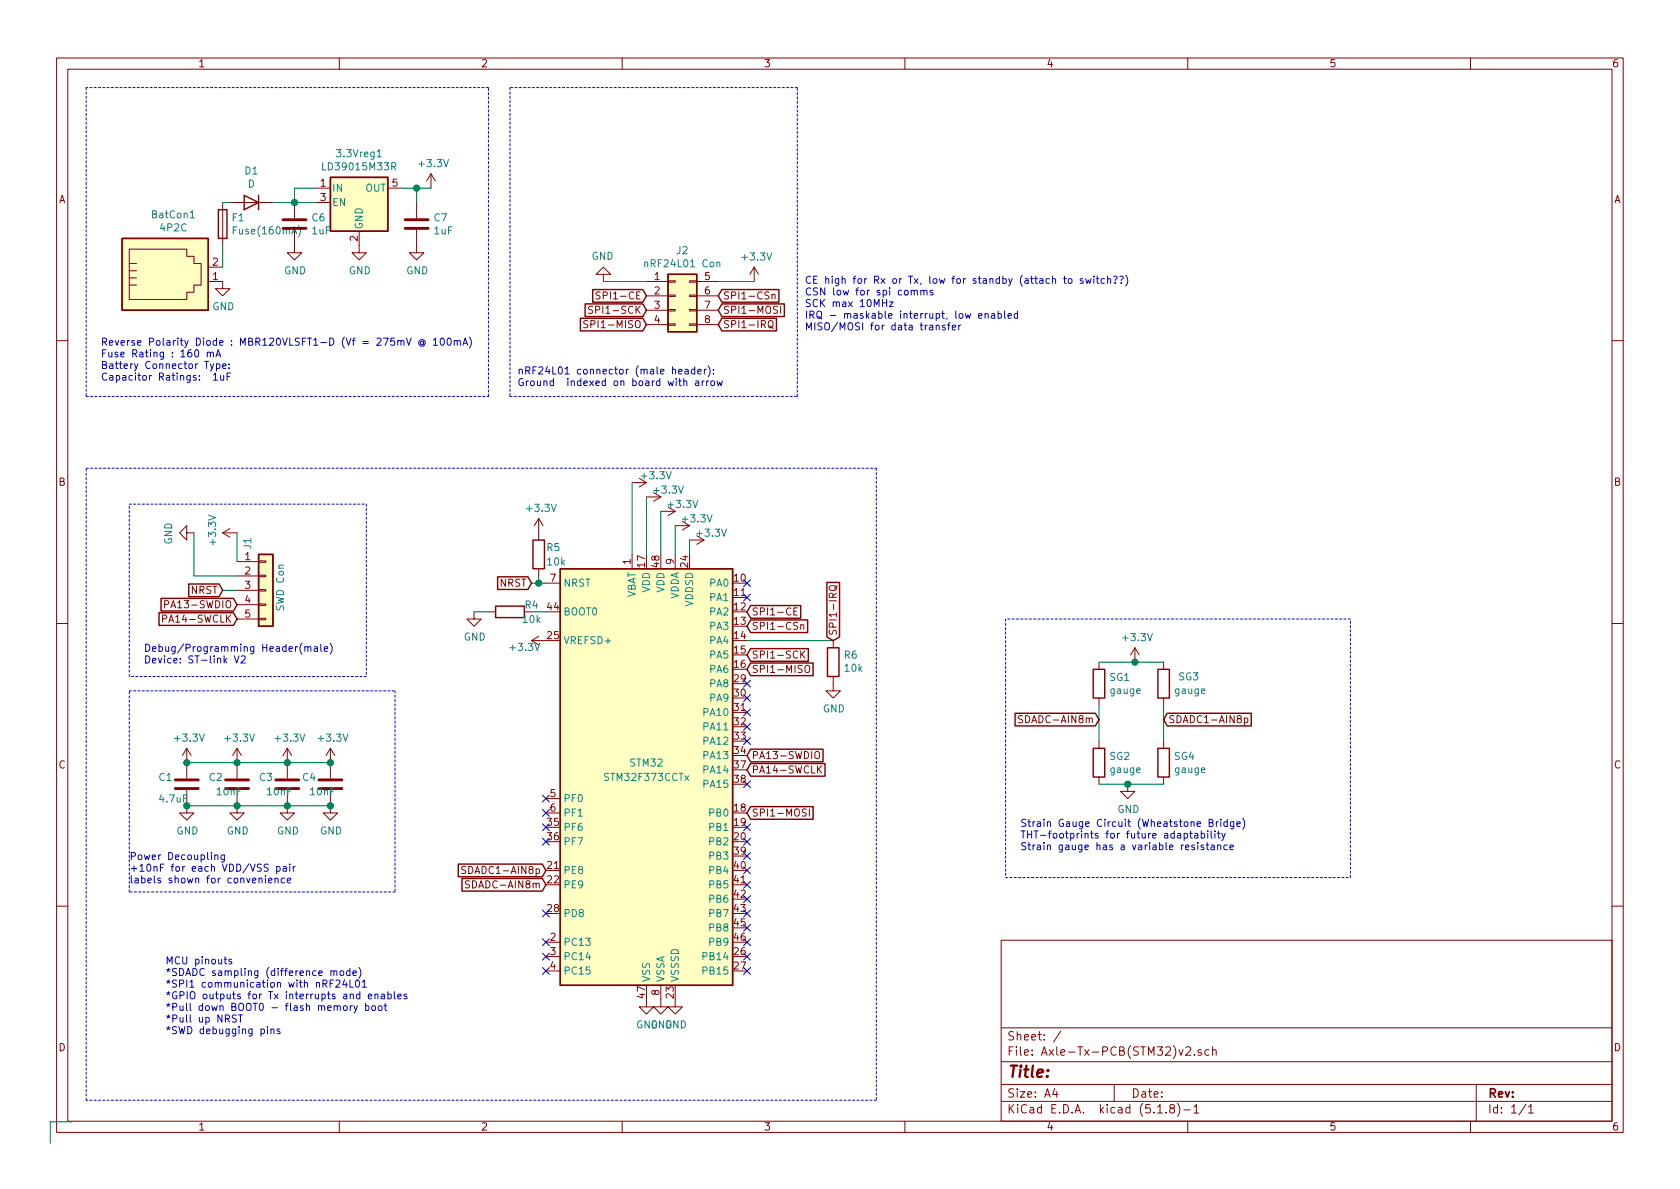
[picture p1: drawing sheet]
<svg xmlns="http://www.w3.org/2000/svg" width="297mm" height="210mm" viewBox="0 0 297 210" stroke-linecap="round" stroke-linejoin="round" font-family="sans-serif">
<g fill="none" stroke="#840000" stroke-width=".18">
<path d="M10 10.3h277v189.9h-277zM12 12.2h273v186.1h-273zM60 10.3v1.9M110 10.3v1.9M160 10.3v1.9M210 10.3v1.9M260 10.3v1.9M39.4 35.8v7.6M40.6 35.8h7.7M52.1 35.8v2.8M55.9 35.8h2.5M55.9 33.3h2.5"/>
<path d="M68.6 33.3h2.5M73.7 35.8v2.8M76.2 30.7l-.8 1.3M76.2 30.7v2.6M76.2 30.7l.8 1.3M22.9 50.4h1.2M22.9 49.1h1.2M22.9 47.9h1.2M22.9 46.6h1.2M22.9 44.1h10.1v1.2h1.3v1.3h1.3v3.8h-1.3v1.3h-1.3v1.3h-10.1zM36.8 49.8h2.6v1.2h1.2l-1.2 1.3-1.3-1.3h1.3M36.8 47.2h2.6"/>
<path d="M52.1 40.6v4.1h1.2l-1.2 1.3-1.3-1.3h1.3M63.5 40.9v3.8h1.3l-1.3 1.3-1.3-1.3h1.3M73.7 40.6v4.1h1.2l-1.2 1.3-1.3-1.3h1.3M103.9 56.8l-.4-.1-.2 .1-.1 .2 .1 .2 .5 .2 .1 .3-.2 .3-.5-.1M104.8 54.2l-.5-.1-.3 .3 .2 .3 .5 .2v.4l-.2 .1h-.5M106.1 51.7l-.5-.1-.2 .1v.4l.6 .2 .1 .3-.2 .3-.5-.1M106.7 48.5h1.2l-1.2-1.3-1.3 1.3h1.3v1.3M114.3 49.8h3.8M114.3 52.3h3.8M114.3 54.9h3.8M114.3 57.4h3.8M118.1 57.3h1.3v.2h-1.3z"/>
<path d="M118.1 54.7h1.3v.3h-1.3zM118.1 49.7h1.3v.2h-1.3zM118.1 52.2h1.3v.2h-1.3zM121.9 57.3h1.3v.2h-1.3zM121.9 54.7h1.3v.3h-1.3zM121.9 49.7h1.3v.2h-1.3zM121.9 52.2h1.3v.2h-1.3zM123.2 49.8h3.8M123.2 52.3h3.8M123.2 54.9h3.8M123.2 57.4h3.8M133.3 47.2l-.7 1.3"/>
<path d="M133.3 47.2v2.6M133.3 47.2l.8 1.3M135.9 56.9a.45 .45 0 0 1 .7 0 .88 .88 0 0 1-.2 1.1l-.4-.1a1.07 1.07 0 0 1-.1-1zM136.1 57.7l.7 .4M136.5 52.2l.2-.2 .3 .1v.8M136.5 52v.9M137.5 54.2l-.5-.1-.2 .2 .1 .4 .5 .2 .1 .3-.3 .2h-.4M138 54.1v1.3M10 60.2h2M285 60.2h2M33 94.2v-1.2l-1.3 1.2 1.3 1.3v-1.3h1.3M39.4 94.2l1.2 .8"/>
<path d="M39.4 94.2h2.5M40.6 93.5l-1.2 .7M41.9 99.3h3.8M45.7 99.2h1.3v.2h-1.3zM95.2 91.7v3.8M95.2 91.7l-.7 1.3M95.2 91.7l.8 1.3M111.8 85.3h2.5M111.8 98v2.6M113 84.6l1.3 .7M114.3 85.3l-1.3 .8M114.3 87.9h2.5l-1.2 .7"/>
<path d="M116.8 90.4h2.6l-1.3 .8M119.4 93h2.5l-1.3 .7M119.4 98v2.6M121.9 95.5h2.6l-1.3 .8M10 110.3h2M28.8 109.4h.6l.1-.2-.1-.3-.2-.1h-.4v1.2M29.1 106.9l.7-.1v-.5l-.2-.1h-.5v1.3M41.9 101.8h3.8M41.9 104.4h3.8M41.9 106.9h3.8M41.9 109.5h3.8M45.7 109.3h1.3v.3h-1.3z"/>
<path d="M45.7 106.8h1.3v.3h-1.3zM45.7 101.7h1.3v.3h-1.3zM45.7 104.3h1.3v.2h-1.3zM83.8 108.2v1.3h1.3l-1.3 1.2-1.3-1.2h1.3M86.4 108.2h1.2M95.2 100.6v1.2M95.2 112.5l-1.2 .8h2.5M96.5 103.1h2.6M140.4 108.1h.4M141 107.5h-.6v1.3h.6M141.6 110.6l.2-.1h.3v.8M141.6 110.5v.8"/>
<path d="M141.6 115.1v1.3M141.8 115.7l.5 .7M142.3 115.1l-.7 .7M142.4 117.8l.1-.1a.42 .42 0 0 1 .6 .1 .88 .88 0 0 1-.3 1.1h-.3a1.07 1.07 0 0 1-.1-1.1zM146.8 103.6a.88 .88 0 0 1 1.1 .3l-.1 .3a.83 .83 0 0 1-1.2-.1zM147.3 119.6v2.6h1.3l-1.3 1.2-1.3-1.2h1.3M147.3 113.3v1.2M148 103.5l-.4 .7M194.3 117.1v1.3M200.7 114.5l-.8 1.3M200.7 114.5v2.6M200.7 114.5l.7 1.3"/>
<path d="M205.7 117.1v1.3M285 110.3h2M33 139.7v4.1h1.3l-1.3 1.2-1.3-1.2h1.3M33 132.3l-.7 1.3M33 132.3v5.4M33 132.3l.8 1.3M41.9 139.7v4.1h1.3l-1.3 1.2-1.3-1.2h1.3M41.9 132.3v5.4M41.9 132.3l-.8 1.3M41.9 132.3l.8 1.3M50.8 139.7v4.1h1.3l-1.3 1.2-1.3-1.2h1.3M50.8 132.3v5.4"/>
<path d="M50.8 132.3l-.8 1.3M50.8 132.3l.8 1.3M58.4 139.7v4.1h1.3l-1.3 1.2-1.3-1.2h1.3M58.4 132.3v5.4M58.4 132.3l-.7 1.3M58.4 132.3l.8 1.3M144.1 133.1a.45 .45 0 0 1 .8 0 .88 .88 0 0 1-.3 1.1l-.4-.1a1.07 1.07 0 0 1-.1-1zM144.7 136l.6 .7M145.3 135.4l-.7 .8M180.8 126.6l-.5-.1-.2 .3 .1 .3 .5 .2v.4l-.2 .1h-.4M194.3 123.4v1.3M194.3 131.1v1.2"/>
<path d="M194.3 137.4v1.3M199.4 138.7v1.2h1.3l-1.3 1.3-1.3-1.3h1.3M205.7 123.4v1.3M205.7 131.1v1.2M205.7 137.4v1.3M220 127h.4l.2 .2-.1 .6h-.5M220 127v1.2M82.3 153.3l-.4-.1-.2 .1-.1 .3 .1 .2 .5 .1 .1 .3-.2 .3-.5-.1M83 155.8l-.5-.1-.2 .3 .1 .3 .6 .2v.4l-.2 .1h-.5M96.5 141.2h2.6M96.5 143.8h2.6M142.5 143.1l-.4-.1-.2 .2v.4l.6 .2v.3l-.2 .2h-.5"/>
<path d="M143.1 143v1.3M10 160.2h2M96.5 166.6h2.6M96.5 169.2h2.6M96.5 171.7h2.6M114.3 176.8v1.2h1.3l-1.3 1.3-1.3-1.3h1.3M116.8 174.2v3.8h1.3l-1.3 1.3-1.2-1.3h1.2M119.4 176.8v1.2h1.2l-1.2 1.3-1.3-1.3h1.3M177 166.3h108v32h-108zM285 160.2h2M60 198.3v1.9M110 198.3v1.9"/>
<path d="M160 198.3v1.9M177 194.8h108M177 191.8h108M177 187.8h108M177 181.8h108M186.5 192.5l-.4 1h1M186.8 193v1M187.6 182.3l-1.3 2M197 191.8v3M204.7 196.8h.8M206.2 196.7v.1M207.1 196l-.3-.3 .2-.3a.48 .48 0 0 1 .6 .1l-.1 .4a.52 .52 0 0 0-.6 .2 .52 .52 0 0 0 .1 .6l.4 .1 .2-.1 .1-.4-.3-.3"/>
<path d="M208.2 195.1a1.71 1.71 0 0 1 0 2.3M209.3 196.3h1.2M209.7 185.3l.2-.2h.4l.2 .4-.9 1.1h.9M210 198.3v1.9M211.1 195.8l.4-.5v1.5M211.1 196.8h.9M211.2 186.5v.1M212.4 185.7a.37 .37 0 0 0-.6 .1l.1 .2 .5 .2 .1 .1-.3 .3-.4-.1M213.7 185.7l-.4-.1-.3 .3 .1 .6 .2 .1 .4-.1M214.4 185.7h.1a.37 .37 0 0 1 .5 .1v.8M214.4 185.1v1.5M260 198.3v1.9"/>
<path d="M261 191.8v6.5M269.8 195.2l-1.2 2M270.3 195.8l.4-.5v1.5M270.3 196.8h.8"/>
</g>
<g fill="none" stroke="#840000" stroke-width=".25">
<path d="M38.6 37.1h1.5v5.1h-1.5zM43.2 34.5l2.5 1.3-2.5 1.3zM45.7 34.5v2.6M58.4 31.4h10.2v9.5h-10.2zM21.6 42.2h15.2v12.7h-15.2zM102.6 56.3h11.1l.6 1.1-.6 1.1h-11.1zM103.5 53.7h10.2l.6 1.2-.6 1.1h-10.2zM104.8 51.2h8.9l.6 1.1-.6 1.1h-8.9zM118.1 48.5h5.1v10.2h-5.1zM127.6 51.2h10.1v2.2h-10.1l-.6-1.1zM127.6 56.3h9.7v2.2h-9.7l-.6-1.1zM127.6 53.7h11.1v2.3h-11.1l-.6-1.1z"/>
<path d="M45.7 98h2.6v12.7h-2.6zM94.2 95.5h2.1v5.1h-2.1zM28.1 108.4h13.2l.6 1.1-.6 1.1h-13.2zM28.5 105.8h12.8l.6 1.1-.6 1.1h-12.8zM33.4 103.3h5.3l.7 1.1-.7 1.1h-5.3zM87.6 107.2h5.1v2h-5.1zM88 102h5.3l.7 1.1-.7 1.1h-5.3zM99.1 100.6h30.4v73.6h-30.4zM132.7 117.2h11.1v2.3h-11.1l-.6-1.1zM132.7 114.7h10.2v2.2h-10.2l-.6-1.1zM132.7 107.1h8.9v2.2h-8.9l-.6-1.1zM132.7 109.6h10.1v2.3h-10.1l-.6-1.2z"/>
<path d="M146.2 103h2.2v9.6l-1.1 .7-1.1-.7zM146.3 114.5h2v5.1h-2zM193.3 118.4h2v5h-2zM204.7 118.4h2.1v5h-2.1zM132.7 135h13.2v2.3h-13.2l-.6-1.2zM132.7 132.5h12.8v2.2h-12.8l-.6-1.1zM179.5 126.1h14.2l.6 1.1-.6 1.2h-14.2zM193.3 132.3h2v5.1h-2zM204.7 132.3h2.1v5.1h-2.1zM206.4 126.1h14.8v2.3h-14.8l-.7-1.2zM81 152.8h14.9l.6 1.1-.6 1.1h-14.9zM81.7 155.3h14.2l.6 1.2-.6 1.1h-14.2z"/>
<path d="M132.7 142.6h11.1v2.3h-11.1l-.6-1.1z"/>
</g>
<path d="M50 38.9h4.1M71.6 38.9h4.1M50 40.4h4.1M71.6 40.4h4.1M31 139.4h4.1M31 137.9h4.1M39.9 139.4h4M39.9 137.9h4M48.8 139.4h4M48.8 137.9h4M56.4 139.4h4.1M56.4 137.9h4.1" fill="none" stroke="#840000" stroke-width=".51"/>
<path d="M33.6 38.5h.8M52.8 39.9a1.47 1.47 0 0 1 0 2M66.7 27.7h.7M69.3 29.4h.6v-.5l-.2-.1h-.4v1.2M69.6 29.4l.4 .6M126.7 46.5l.2-.2 .3 .1 .1 .8" fill="none" stroke="#008484" stroke-width=".18"/>
<g fill="#ffffc2" stroke="#ffffc2" stroke-width=".18">
<path d="M118.1 48.5h5.1v10.2h-5.1z"/>
<path d="M45.7 98h2.6v12.7h-2.6z"/>
<path d="M99.1 100.6h30.4v73.6h-30.4z"/>
<path d="M21.6 42.2h15.2v12.7h-15.2z"/>
<path d="M58.4 31.4h10.2v9.5h-10.2z"/>
</g>
<g fill="none" stroke="#0000c2" stroke-width=".18" stroke-dasharray=".4 .4">
<path d="M15.2 15.5v54.6M86.4 15.5h-71.2M90.2 15.5v54.6M141 15.5h-50.8M15.2 70.1h71.2M86.4 70.1v-54.6M90.2 70.1h50.8M141 70.1v-54.6M15.2 82.8h139.7M22.9 89.1h41.9M64.8 89.1v30.5M154.9 82.8v111.8"/>
<path d="M22.9 119.6v-30.5M64.8 119.6h-41.9M177.8 109.5v45.7M238.8 109.5h-61M22.9 122.2h46.9M69.8 122.2v35.5M22.9 157.7v-35.5M69.8 157.7h-46.9M177.8 155.2h61M238.8 155.2v-45.7M15.2 194.6v-111.8M154.9 194.6h-139.7"/>
</g>
<g fill="none" stroke="#008400" stroke-width=".18">
<path d="M39.4 35.8h1.2M48.3 35.8h7.6M55.9 33.3h-3.8v2.5M71.1 33.3h5.1M73.7 33.3v2.5M39.4 43.4v3.8M106.7 49.8h7.6M127 49.8h6.3M34.3 94.2v7.6h7.6M41.9 94.2v5.1M111.8 85.3v12.7M114.3 87.9v10.1"/>
<path d="M116.8 90.4v7.6M119.4 93v5M121.9 95.5v2.5M39.4 104.4h2.5M83.8 108.2h2.6M94 108.2h2.5M94 103.1h2.5M95.2 101.8v1.3M132.1 113.3h15.2M194.3 117.1h11.4M33 134.9h25.4M194.3 124.7v6.4"/>
<path d="M194.3 138.7h11.4M205.7 124.7v6.4M33 142.5h25.4M12.7 198.4h-3.8v3.8"/>
</g>
<g fill="none" stroke="#0000c2" stroke-width=".18">
<path d="M71.9 59.8l.4 1.3 .4-1.3M78 59.9l.1-.1a.67 .67 0 0 1 .5 .6 .67 .67 0 0 1-.5 .7l-.3-.5zM79.2 59.9l.1-.1a.67 .67 0 0 1 .5 .6 .67 .67 0 0 1-.5 .7l-.2-.3-.1-.2zM83 59.6a1.47 1.47 0 0 1 0 1.9M156 53.6h.8M156.8 53v1.2M157.3 53.4h.6l-.6 .8h.6M161.1 51.5l.2-.2 .3 .1v.8M161.6 51.5l.2-.2 .3 .1 .1 .8M162.8 51.5l.2-.2 .3 .1v.8M162.8 51.3v.9M163.3 51.5l.2-.2 .3 .1 .1 .8"/>
<path d="M164.9 51.4l-.3-.1-.2 .2 .1 .2 .4 .1v.3h-.5M165.5 57.6l.2-.1 .3 .1 .1 .7M165.5 57.5v.8M167.1 57.6l-.3-.1-.2 .2 .1 .2 .4 .1v.3h-.5M167.5 57.5h.5M168 57.1l-.3 .1v1.1M168.4 57.9l.6-.1-.1-.2-.3-.1-.2 .2v.6h.5M169.5 57.5v.8M169.9 57.5l-.4 .2M173 55.8l.6-.1v-.2l-.4-.1-.2 .2 .1 .6h.5M174.2 55.6l.1-.2 .4 .1v.8M174.2 55.4v.9"/>
<path d="M175.3 55.5h.5l.1 .8M175.9 55.7l-.5 .1-.1 .2 .1 .3 .5-.1M176.5 55.5l.3-.1 .3 .3-.1 .5h-.5M176.5 55v1.3M177.6 55v1.1l.2 .2M178.2 55.8l.6-.1v-.2l-.4-.1-.2 .2 .1 .6h.5M179.9 55.5l-.3-.1-.3 .3 .1 .5h.5M179.9 55v1.3M188 49.3h.5M188.2 48.8v1.1l.3 .2M188.9 49.4l.2-.1 .4 .1v.5l-.1 .2h-.3l-.2-.1zM191.5 49.3h-.3l-.2 .1 .1 .2 .4 .2v.3h-.5"/>
<path d="M191.9 49.3l.3 .8 .2-.6 .3 .6 .2-.8M193.4 48.8v.2M193.4 49.3v.8M193.8 49.3h.5M194 48.8v1.1l.3 .2M195.3 49.3h-.4l-.2 .2 .1 .6h.5M195.8 49.4l.2-.1h.3l.1 .8M195.8 48.8v1.3M196.9 48.9l.4-.1 .2 .2-.3 .6M197.2 50v.1M198 48.9l.4-.1 .2 .2-.4 .6M198.2 50v.1"/>
<path d="M199 48.7a1.47 1.47 0 0 1 0 1.9M36.7 62.4l.1-.1h.3l.1 .8M36.7 62.3v.8M37.2 62.5l.2-.2h.3v.8M37.2 64.3l.3 .9M37.7 66.3l.4-.3v1.2M37.7 67.2h.8M37.8 64.3l-.4 1.2-.2 .1M38.2 63.1l.4-1.3 .4 1.3M38.3 64.4l.4-.1 .2 .3-.1 .5h-.5M38.3 62.8h.6M38.3 64.3v1.3"/>
<path d="M39 66.4l.1 .8h.3l.1-.1M39.4 64.7l.6-.1-.1-.2-.4-.1-.1 .2v.6h.5M39.5 66.4v.8M40.2 66.6h.4M40.5 65v.2M40.5 64.4v.1M40.8 66h-.6v1.2M74.9 60.4a.31 .31 0 0 0-.5 0 .31 .31 0 0 0 0 .5 .31 .31 0 0 0 .5-.1M74.9 60.3v.5l.1 .1a.55 .55 0 0 0-.3-.9 .55 .55 0 0 0-.7 .6 .61 .61 0 0 0 .4 .6 .61 .61 0 0 0 .7-.1M76.6 60.1l.4-.3v1.3M76.6 61.1h.7M80.3 60.3l.2-.1 .3 .1v.8"/>
<path d="M80.3 60.2v.9M80.8 60.4l.3-.2 .3 .1v.8M81.8 61.1l.4-1.3 .5 1.3M81.9 60.7h.6M120 65.7l.6-.1-.1-.3h-.3l-.2 .2v.6h.5M120.9 67.5l.2-.1h.3v.8M121.1 65.3h.5l.1 .8M121.7 65.6l-.4 .1-.2 .1v.3h.6M122.8 65.3h-.3l-.3 .2 .2 .6h.4M122.8 64.9v1.2M123 67.4h.5v.8M123.4 65.7l.6-.1-.1-.3h-.4l-.1 .2v.6h.5"/>
<path d="M123.5 67.7h-.4l-.1 .2v.2h.5M124.2 67.4v.8M124.5 67.4l-.3 .2M124.5 65.3v.8M124.9 65.3h-.3l-.1 .2M124.9 67.4v.8M125.2 64.7a1.47 1.47 0 0 1 0 1.9M125.3 67.4l-.4 .2M125.8 67.4h.3l.2 .1v.5l-.1 .1-.3 .1-.2-.1zM126.2 66v.1M126.2 65.3v.2M126.8 67.4l.2 .8 .3-.6 .2 .6 .2-.8"/>
<path d="M41.4 116l.5 1.2 .4-1.2M42.6 116.1l.5-.1 .3 .3-.1 .2-.7 .7h.8M53.9 114.5l.2-.2 .3 .1v.8M53.9 114.3v.9M54.4 114.5l.2-.2 .3 .1 .1 .8M55.6 114.4h.5v.8M56.1 114.6l-.4 .1-.2 .2 .1 .2h.5M56.7 113.9v1.1l.2 .2M57.3 114.8l.6-.2v-.2l-.4-.1-.2 .2 .1 .6h.5M58.4 113.7a1.47 1.47 0 0 1 0 2M38 151.3l.2-.1h.3v.8M38 151.2v.8"/>
<path d="M39.7 151.2l-.1 1.1-.2 .1h-.3M39.7 151.2h-.4l-.2 .2 .1 .6h.5M46.9 155.3v.8M47.4 152.9l-.5-.1-.1 .1-.1 .3 .1 .2 .5 .1 .1 .3-.2 .3-.5-.1M47.5 155.7l.6-.1-.1-.3h-.3l-.2 .2v.6h.5M48.6 155.4l.2-.1h.3l.1 .8M48.6 155.3v.8M48.9 153.3l.4-.1 .2 .3-.1 .5h-.5M48.9 153.2v1.3M50.1 153.3h.5v.8M50.3 155.3h-.3l-.3 .2 .1 .6h.5M50.6 153.5l-.4 .1-.2 .2 .2 .3 .4-.1"/>
<path d="M50.8 155.7l.6-.1v-.3h-.4l-.2 .2 .1 .6h.5M51.2 152.8v.1M51.2 153.2v.9M51.8 153.2v.9M52.2 153.2l-.3 .1-.1 .2M209.4 147.4h.3l.3 .2-.1 .6h-.5M209.4 147.4v1.2M210.3 147.4h.5M210.5 146.9v1.1l.3 .2M211.2 149.5l-.3-.1-.2 .2 .1 .2 .4 .1v.3h-.5M211.3 147.4h.4l.1 .8M211.8 147.7h-.4l-.2 .2 .1 .3h.5"/>
<path d="M211.8 149v.1M211.8 149.4v.9M212.4 147.4h.4l.2 .2-.1 .6h-.5M212.4 146.9v1.3M212.8 149.5l-.3-.1-.2 .2 .1 .2 .4 .1v.3h-.5M213.2 149.4h.5M213.4 149v1.1l.3 .2M213.5 146.9v.2M213.5 147.4v.8M213.8 145.5l.5-.1 .2-.2-.1-.2-.6-.1v1.2h.5l.2-.1v-.3l-.3-.2M214.1 146.9v1.1l.2 .2M214.1 149.5h.5l.1 .8"/>
<path d="M214.7 149.7l-.4 .1-.2 .2v.2h.6M214.8 146.9v.2M214.8 147.4v.8M215.1 145.3v.8M215.2 147.4h.5M215.3 149.5l.2-.1 .3 .1v.8M215.3 149.4v.9M215.4 145.3l-.3 .2M215.4 146.9v1.1l.3 .2M215.8 144.9v.1M215.8 145.3v.8M216 147.4l.3 .8"/>
<path d="M216.6 147.4l-.4 1.1-.2 .1M217 145.4l-.4-.1-.2 .2 .1 .6h.5M217 149.5l-.4-.1-.2 .3 .1 .5h.5M217 144.9v1.2M217.5 149.8l.6-.1-.1-.2-.3-.1-.2 .2v.6h.5M218.1 145.3v1.2l-.2 .1-.3-.1M218.1 145.4l-.3-.1-.3 .2 .2 .6h.4M218.7 145.7l.6-.1-.1-.2-.3-.1-.2 .2v.6h.5M219.7 144.7a1.47 1.47 0 0 1 0 1.9M39.6 169.6h.5M39.8 169.2v1.1l.3 .2M40.9 169.7l-.3-.1-.1 .2v.2l.4 .1v.3h-.4"/>
<path d="M41.8 179.5h-.5l-.2 .1v.4l.6 .2 .1 .3-.2 .2h-.5M42.5 179.5v1.2M58.4 173.9h.4M58.5 171.8l.2-.1h.3v.8M59 173.3h-.6v1.3M59 171.9l.2-.2h.3l.1 .8M59.4 173.4l.5-.1 .2 .4-.8 .9h.8M60.2 171.8l.2-.1 .3 .1 .1 .5-.1 .2h-.3l-.2-.1zM60.8 177.9l.3-.1 .3 .3-.1 .5-.3 .1-.2-.1zM60.9 173.2l-.3 .9h.8M61.2 173.7v.9M61.9 171.7h-.4l-.2 .2 .1 .6h.5"/>
<path d="M61.9 173.3v1.3h.6M61.9 171.2v1.3M61.9 177.8v.9M62.3 177.8l-.4 .3M62.4 172.1l.6-.1v-.3h-.4l-.2 .2 .1 .6h.5M62.6 177.8l.3 .9M63 173.4l.1-.1a.67 .67 0 0 1 .5 .6 .67 .67 0 0 1-.5 .7l-.2-.3-.1-.2zM63.2 177.8l-.4 1.2-.2 .1M63.4 171.1a1.47 1.47 0 0 1 0 1.9M64.1 173.7l.3-.4v1.3M64.1 174.6h.7M64.6 177.9l.4-.1 .3 .3-.2 .5h-.5"/>
<path d="M64.6 177.4v1.3M65.1 176.2l.6-.1v-.3h-.4l-.2 .2 .1 .6h.5M65.9 177.9l.3-.1 .1 .2v.6l-.3 .1-.3-.2zM66.3 175.9l.2-.1h.3v.8M66.3 175.8v.8M67 177.9l.3-.1 .3 .3-.2 .5-.3 .1-.2-.2zM67.4 175.8h.5l.1 .8M67.9 177.8h.5M68 176.1h-.4l-.2 .2v.3h.6M68.1 177.4v1.1l.3 .2M68.6 175.8h.3l.3 .2-.1 .6h-.5M68.6 175.4v1.2"/>
<path d="M69.7 175.4v1l.2 .2M70.3 176.2l.6-.1v-.3h-.4l-.2 .2 .1 .6h.5M71.9 175.8h-.3l-.2 .2 .1 .1 .4 .2v.3h-.5M47.3 181.5v.2M47.3 182v.8M47.9 182.1l.2-.1h.3v.8M47.9 182v.8M49.5 182h-.3l-.2 .1v.2l.5 .1v.3h-.5"/>
</g>
<g fill="#008400" stroke="#008400" stroke-width=".25">
<circle cx="52.1" cy="35.8" r=".51"/>
<circle cx="58.4" cy="134.9" r=".51"/>
<circle cx="50.8" cy="142.5" r=".51"/>
<circle cx="41.9" cy="134.9" r=".51"/>
<circle cx="50.8" cy="134.9" r=".51"/>
<circle cx="33" cy="142.5" r=".51"/>
<circle cx="33" cy="134.9" r=".51"/>
<circle cx="73.7" cy="33.3" r=".51"/>
<circle cx="58.4" cy="142.5" r=".51"/>
<circle cx="41.9" cy="142.5" r=".51"/>
<circle cx="95.3" cy="103.1" r=".51"/>
<circle cx="200.7" cy="117.1" r=".51"/>
<circle cx="199.4" cy="138.7" r=".51"/>
</g>
<g fill="none" stroke="#000084" stroke-width=".18">
<path d="M131.5 102.5l1.2 1.2M131.5 105l1.2 1.3M132.7 105l-1.2 1.3M132.7 102.5l-1.2 1.2M131.5 138.1l1.2 1.2M131.5 120.3l1.2 1.2M131.5 122.8l1.2 1.2M131.5 125.4l1.2 1.2M131.5 127.9l1.2 1.2M131.5 130.4l1.2 1.3M132.7 125.4l-1.2 1.2M132.7 130.4l-1.2 1.3"/>
<path d="M132.7 138.1l-1.2 1.2M132.7 120.3l-1.2 1.2M132.7 122.8l-1.2 1.2M132.7 127.9l-1.2 1.2M95.9 140.6l1.2 1.2M95.9 143.1l1.2 1.3M95.9 145.7l1.2 1.2M95.9 148.2l1.2 1.2M97.1 140.6l-1.2 1.2M97.1 143.1l-1.2 1.3M97.1 145.7l-1.2 1.2M97.1 148.2l-1.2 1.2"/>
<path d="M131.5 155.8l1.2 1.3M131.5 158.4l1.2 1.2M131.5 153.3l1.2 1.2M131.5 150.8l1.2 1.2M131.5 148.2l1.2 1.2M131.5 145.7l1.2 1.2M132.7 155.8l-1.2 1.3M132.7 158.4l-1.2 1.2M132.7 153.3l-1.2 1.2M132.7 150.8l-1.2 1.2M132.7 148.2l-1.2 1.2M132.7 145.7l-1.2 1.2"/>
<path d="M95.9 171.1l1.2 1.2M95.9 160.9l1.2 1.2M95.9 168.5l1.2 1.3M95.9 166l1.2 1.2M97.1 171.1l-1.2 1.2M97.1 160.9l-1.2 1.2M97.1 168.5l-1.2 1.3M97.1 166l-1.2 1.2M131.5 171.1l1.2 1.2M131.5 168.5l1.2 1.3M131.5 166l1.2 1.2M131.5 163.5l1.2 1.2"/>
<path d="M131.5 160.9l1.2 1.2M132.7 171.1l-1.2 1.2M132.7 168.5l-1.2 1.3M132.7 166l-1.2 1.2M132.7 163.5l-1.2 1.2M132.7 160.9l-1.2 1.2"/>
</g>
<text font-size="2.8" fill="#840000" x="178" y="190.5">Title:</text>
<g font-size="2.1" fill="#840000">
<text x="178" y="184">Sheet: /</text>
<text x="178" y="186.7">File: Axle-Tx-PCB(STM32)v2.sch</text>
<text x="178" y="196.9">KiCad E.D.A. kicad (5.1.8)-1</text>
<text x="178" y="194.1">Size: A4</text>
<text x="200" y="194.1">Date:</text>
<text x="263" y="194.1">Rev:</text>
<text x="263" y="196.9">Id: 1/1</text>
</g>
<g font-size="1.8" fill="#840000">
<text x="35" y="11.9">1</text>
<text x="85" y="11.9">2</text>
<text x="135" y="11.9">3</text>
<text x="185" y="11.9">4</text>
<text x="235" y="11.9">5</text>
<text x="285" y="11.9">6</text>
<text x="10.4" y="35.9">A</text>
<text x="56.7" y="33">1</text>
<text x="56.7" y="35.6">3</text>
<text x="69.4" y="33">5</text>
<text x="285.4" y="35.9">A</text>
<text x="37.6" y="47">2</text>
<text x="63.2" y="42.6" transform="rotate(-90 63.2 42.6)">2</text>
<text x="37.6" y="49.5">1</text>
<text x="106.6" y="53">SPI1-CE</text>
<text x="115.7" y="49.5">1</text>
<text x="115.7" y="52.1">2</text>
<text x="124.6" y="49.5">5</text>
<text x="124.6" y="52.1">6</text>
<text x="127.8" y="53">SPI1-CSn</text>
<text x="104.6" y="58">SPI1-MISO</text>
<text x="105.4" y="55.5">SPI1-SCK</text>
<text x="115.7" y="54.6">3</text>
<text x="115.7" y="57.1">4</text>
<text x="124.6" y="54.6">7</text>
<text x="124.6" y="57.1">8</text>
<text x="127.8" y="58">SPI1-IRQ</text>
<text x="127.8" y="55.5">SPI1-MOSI</text>
<text x="10.4" y="85.9">B</text>
<text x="285.4" y="85.9">B</text>
<text x="43.3" y="99.1">1</text>
<text x="43.3" y="101.6">2</text>
<text x="111.5" y="99.8" transform="rotate(-90 111.5 99.8)">1</text>
<text x="114" y="100.3" transform="rotate(-90 114 100.3)">17</text>
<text x="116.6" y="100.3" transform="rotate(-90 116.6 100.3)">48</text>
<text x="119.1" y="99.8" transform="rotate(-90 119.1 99.8)">9</text>
<text x="121.7" y="100.3" transform="rotate(-90 121.7 100.3)">24</text>
<text x="30.1" y="107.6">PA13-SWDIO</text>
<text x="33.8" y="105">NRST</text>
<text x="43.3" y="104.1">3</text>
<text x="43.3" y="106.7">4</text>
<text x="88.4" y="103.8">NRST</text>
<text x="96.8" y="107.9">44</text>
<text x="97.3" y="102.9">7</text>
<text x="129.8" y="102.9">10</text>
<text x="129.8" y="105.4">11</text>
<text x="129.8" y="107.9">12</text>
<text x="29.6" y="110.1">PA14-SWCLK</text>
<text x="43.3" y="109.2">5</text>
<text x="96.8" y="113">25</text>
<text x="129.8" y="110.5">13</text>
<text x="129.8" y="113">14</text>
<text x="132.9" y="108.8">SPI1-CE</text>
<text x="132.9" y="111.4">SPI1-CSn</text>
<text x="148" y="112.5" transform="rotate(-90 148 112.5)">SPI1-IRQ</text>
<text x="129.8" y="115.6">15</text>
<text x="129.8" y="118.1">16</text>
<text x="132.9" y="119">SPI1-MISO</text>
<text x="132.9" y="116.5">SPI1-SCK</text>
<text x="129.8" y="125.7">31</text>
<text x="129.8" y="120.6">29</text>
<text x="129.8" y="123.2">30</text>
<text x="129.8" y="128.3">32</text>
<text x="129.8" y="130.8">33</text>
<text x="181.1" y="127.9">SDADC-AIN8m</text>
<text x="206.5" y="127.9">SDADC1-AIN8p</text>
<text x="10.4" y="135.9">C</text>
<text x="129.8" y="133.3">34</text>
<text x="129.8" y="135.9">37</text>
<text x="132.9" y="136.8">PA14-SWCLK</text>
<text x="132.9" y="134.2">PA13-SWDIO</text>
<text x="285.4" y="135.9">C</text>
<text x="97.3" y="141">5</text>
<text x="97.3" y="143.5">6</text>
<text x="129.8" y="138.4">38</text>
<text x="129.8" y="143.5">18</text>
<text x="96.8" y="146">35</text>
<text x="96.8" y="148.6">36</text>
<text x="129.8" y="146">19</text>
<text x="129.8" y="148.6">20</text>
<text x="132.9" y="144.4">SPI1-MOSI</text>
<text x="82.8" y="154.6">SDADC1-AIN8p</text>
<text x="96.8" y="153.7">21</text>
<text x="129.8" y="151.1">39</text>
<text x="129.8" y="153.7">40</text>
<text x="83.3" y="157.1">SDADC-AIN8m</text>
<text x="96.8" y="161.3">28</text>
<text x="96.8" y="156.2">22</text>
<text x="129.8" y="156.2">41</text>
<text x="129.8" y="158.7">42</text>
<text x="129.8" y="161.3">43</text>
<text x="97.3" y="166.4">2</text>
<text x="129.8" y="163.8">45</text>
<text x="129.8" y="166.4">46</text>
<text x="97.3" y="168.9">3</text>
<text x="97.3" y="171.4">4</text>
<text x="129.8" y="168.9">26</text>
<text x="129.8" y="171.4">27</text>
<text x="114" y="176.5" transform="rotate(-90 114 176.5)">47</text>
<text x="116.6" y="176" transform="rotate(-90 116.6 176)">8</text>
<text x="119.1" y="176.5" transform="rotate(-90 119.1 176.5)">23</text>
<text x="10.4" y="185.9">D</text>
<text x="285.4" y="185.9">D</text>
<text x="35" y="199.9">1</text>
<text x="85" y="199.9">2</text>
<text x="135" y="199.9">3</text>
<text x="185" y="199.9">4</text>
<text x="235" y="199.9">5</text>
<text x="285" y="199.9">6</text>
</g>
<g font-size="1.8" fill="#008484">
<text x="59.8" y="27.8">3.3Vreg1</text>
<text x="74.2" y="29.6">+3.3V</text>
<text x="43.3" y="30.9">D1</text>
<text x="43.8" y="33.2">D</text>
<text x="57.5" y="30.1">LD39015M33R</text>
<text x="58.7" y="33.9">IN</text>
<text x="64.6" y="33.9">OUT</text>
<text x="27" y="38.6">BatCon1</text>
<text x="28.4" y="40.9">4P2C</text>
<text x="41.1" y="39.1">F1</text>
<text x="41.7" y="41.4">Fuse(160mA)</text>
<text x="55.2" y="39.1">C6</text>
<text x="55.2" y="41.4">1uF</text>
<text x="58.7" y="36.4">EN</text>
<text x="64.1" y="40.6" transform="rotate(-90 64.1 40.6)">GND</text>
<text x="76.8" y="39.1">C7</text>
<text x="76.8" y="41.4">1uF</text>
<text x="104.6" y="45.9">GND</text>
<text x="114.5" y="47.3">nRF24L01 Con</text>
<text x="119.7" y="45">J2</text>
<text x="131.4" y="46.1">+3.3V</text>
<text x="50.2" y="48.5">GND</text>
<text x="61.7" y="48.5">GND</text>
<text x="71.8" y="48.5">GND</text>
<text x="37.5" y="54.9">GND</text>
<text x="113.6" y="84.8">+3.3V</text>
<text x="115.8" y="87.3">+3.3V</text>
<text x="118.3" y="89.8">+3.3V</text>
<text x="93.3" y="90.5">+3.3V</text>
<text x="120.9" y="92.4">+3.3V</text>
<text x="123.4" y="94.9">+3.3V</text>
<text x="30.5" y="96.3" transform="rotate(-90 30.5 96.3)">GND</text>
<text x="38.2" y="96.2" transform="rotate(-90 38.2 96.2)">+3.3V</text>
<text x="44.4" y="97.1" transform="rotate(-90 44.4 97.1)">J1</text>
<text x="96.7" y="97.5">R5</text>
<text x="96.9" y="100">10k</text>
<text x="50.2" y="107.9" transform="rotate(-90 50.2 107.9)">SWD Con</text>
<text x="92.9" y="107.6">R4</text>
<text x="99.6" y="103.8">NRST</text>
<text x="112.4" y="105.9" transform="rotate(-90 112.4 105.9)">VBAT</text>
<text x="114.9" y="104.8" transform="rotate(-90 114.9 104.8)">VDD</text>
<text x="117.5" y="104.8" transform="rotate(-90 117.5 104.8)">VDD</text>
<text x="120" y="106.1" transform="rotate(-90 120 106.1)">VDDA</text>
<text x="122.6" y="107.3" transform="rotate(-90 122.6 107.3)">VDDSD</text>
<text x="125.6" y="103.8">PA0</text>
<text x="125.6" y="106.3">PA1</text>
<text x="82" y="113.3">GND</text>
<text x="92.5" y="110.2">10k</text>
<text x="99.6" y="108.8">BOOT0</text>
<text x="99.6" y="113.9">VREFSD+</text>
<text x="125.6" y="108.8">PA2</text>
<text x="125.6" y="111.4">PA3</text>
<text x="125.6" y="113.9">PA4</text>
<text x="198.7" y="113.4">+3.3V</text>
<text x="90.4" y="115.1">+3.3V</text>
<text x="125.6" y="116.5">PA5</text>
<text x="125.6" y="119">PA6</text>
<text x="149.3" y="116.5">R6</text>
<text x="149.4" y="118.8">10k</text>
<text x="125.6" y="121.5">PA8</text>
<text x="125.6" y="124.1">PA9</text>
<text x="145.5" y="126">GND</text>
<text x="196.2" y="120.4">SG1</text>
<text x="196.4" y="122.7">gauge</text>
<text x="207.8" y="122.7">gauge</text>
<text x="208.4" y="120.3">SG3</text>
<text x="31.1" y="131.2">+3.3V</text>
<text x="40" y="131.2">+3.3V</text>
<text x="48.8" y="131.2">+3.3V</text>
<text x="56.5" y="131.2">+3.3V</text>
<text x="124.6" y="126.6">PA10</text>
<text x="124.6" y="129.2">PA11</text>
<text x="124.6" y="131.7">PA12</text>
<text x="111.5" y="135.6">STM32</text>
<text x="124.6" y="134.2">PA13</text>
<text x="124.6" y="136.8">PA14</text>
<text x="196.2" y="134.4">SG2</text>
<text x="196.4" y="136.7">gauge</text>
<text x="207.7" y="134.4">SG4</text>
<text x="207.8" y="136.7">gauge</text>
<text x="28.1" y="138.1">C1</text>
<text x="28.3" y="141.9">4.7uF</text>
<text x="37" y="138.1">C2</text>
<text x="38.4" y="140.6">10nF</text>
<text x="45.9" y="138.1">C3</text>
<text x="47.3" y="140.6">10nF</text>
<text x="53.5" y="138.1">C4</text>
<text x="54.9" y="140.6">10nF</text>
<text x="99.6" y="141.9">PF0</text>
<text x="107.1" y="138.1">STM32F373CCTx</text>
<text x="124.6" y="139.3">PA15</text>
<text x="197.6" y="143.8">GND</text>
<text x="31.2" y="147.6">GND</text>
<text x="40.1" y="147.6">GND</text>
<text x="49" y="147.6">GND</text>
<text x="56.6" y="147.6">GND</text>
<text x="99.6" y="144.4">PF1</text>
<text x="99.6" y="146.9">PF6</text>
<text x="99.6" y="149.5">PF7</text>
<text x="125.6" y="144.4">PB0</text>
<text x="125.6" y="146.9">PB1</text>
<text x="125.6" y="149.5">PB2</text>
<text x="99.6" y="154.6">PE8</text>
<text x="125.6" y="152">PB3</text>
<text x="125.6" y="154.6">PB4</text>
<text x="99.6" y="157.1">PE9</text>
<text x="125.6" y="157.1">PB5</text>
<text x="125.6" y="159.6">PB6</text>
<text x="99.6" y="167.3">PC13</text>
<text x="99.6" y="162.2">PD8</text>
<text x="125.6" y="162.2">PB7</text>
<text x="125.6" y="164.7">PB8</text>
<text x="125.6" y="167.3">PB9</text>
<text x="99.6" y="169.8">PC14</text>
<text x="99.6" y="172.3">PC15</text>
<text x="114.9" y="173.7" transform="rotate(-90 114.9 173.7)">VSS</text>
<text x="117.5" y="173.7" transform="rotate(-90 117.5 173.7)">VSSA</text>
<text x="120" y="173.7" transform="rotate(-90 120 173.7)">VSSSD</text>
<text x="124.6" y="169.8">PB14</text>
<text x="124.6" y="172.3">PB15</text>
<text x="112.5" y="181.9">GND GND</text>
<text x="115" y="181.9">GND</text>
</g>
<g font-size="1.8" fill="#0000c2">
<text x="142.2" y="50.2">CE high for Rx or Tx, low for standby (attach to switch??)</text>
<text x="142.2" y="52.2">CSN low for spi comms</text>
<text x="142.2" y="54.3">SCK max 10MHz</text>
<text x="142.2" y="56.4">IRQ - maskable interrupt, low enabled</text>
<text x="142.2" y="58.4">MISO/MOSI for data transfer</text>
<text x="17.8" y="61.1">Reverse Polarity Diode : MBR120VLSFT1-D (Vf = 275mV @ 100mA)</text>
<text x="17.8" y="63.2">Fuse Rating : 160 mA</text>
<text x="17.8" y="65.2">Battery Connector Type:</text>
<text x="17.8" y="67.3">Capacitor Ratings: 1uF</text>
<text x="91.4" y="66.2">nRF24L01 connector (male header):</text>
<text x="91.4" y="68.3">Ground indexed on board with arrow</text>
<text x="25.4" y="115.3">Debug/Programming Header(male)</text>
<text x="25.4" y="117.3">Device: ST-link V2</text>
<text x="180.3" y="146.2">Strain Gauge Circuit (Wheatstone Bridge)</text>
<text x="180.3" y="148.3">THT-footprints for future adaptability</text>
<text x="22.9" y="152.1">Power Decoupling</text>
<text x="22.9" y="154.1">+10nF for each VDD/VSS pair</text>
<text x="180.3" y="150.3">Strain gauge has a variable resistance</text>
<text x="22.9" y="156.2">labels shown for convenience</text>
<text x="29.2" y="170.5">MCU pinouts</text>
<text x="29.2" y="172.6">*SDADC sampling (difference mode)</text>
<text x="29.2" y="174.6">*SPI1 communication with nRF24L01</text>
<text x="29.2" y="176.7">*GPIO outputs for Tx interrupts and enables</text>
<text x="29.2" y="178.8">*Pull down BOOT0 - flash memory boot</text>
<text x="29.2" y="180.8">*Pull up NRST</text>
<text x="29.2" y="182.9">*SWD debugging pins</text>
</g>
</svg>
